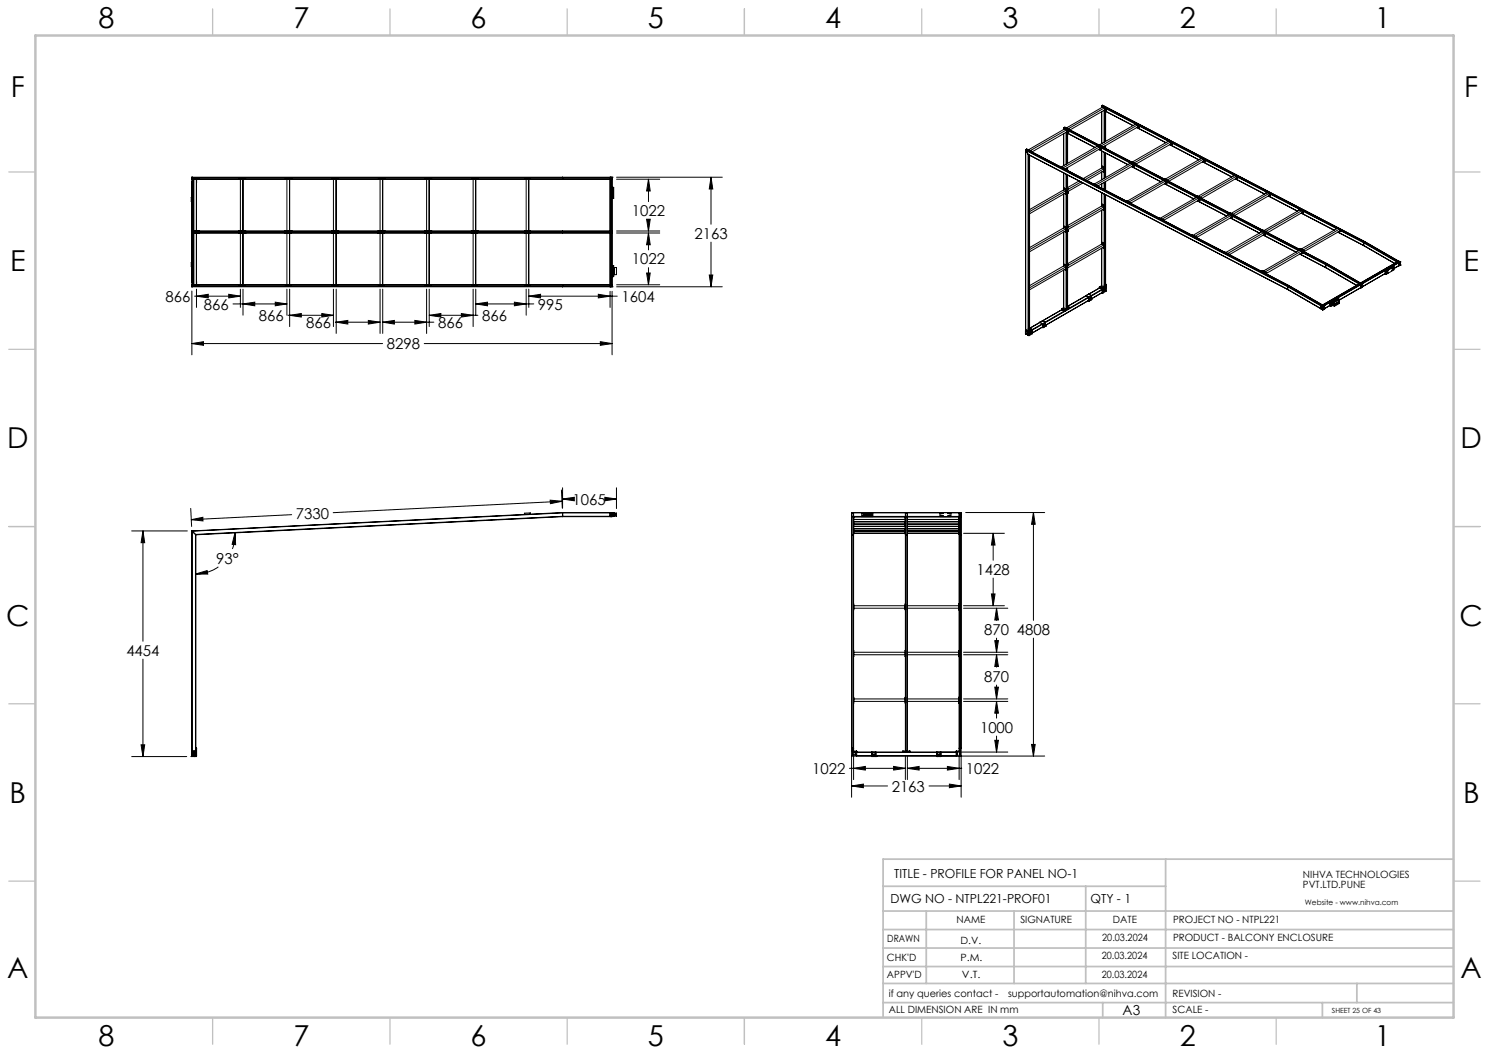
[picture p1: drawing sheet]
<svg xmlns="http://www.w3.org/2000/svg" width="420mm" height="297mm" viewBox="0 0 420 297" stroke-linecap="round" stroke-linejoin="round" font-family="sans-serif">
<g fill="none" stroke="#000" stroke-width=".28">
<path d="M300 36.1v.4M300 37.7v9M300 36.1v.1zM300 36.2l1.1 .6M300 36.1l66.3 34.4M300.1 36.2h-.1M300.1 36.2l1.1 .6M300.3 35.9h.1M300.3 35.9l74 38.5M300.3 35.9l-.3 .2M300.4 35.9h.1M300.5 35.9l1.1 .6"/>
<path d="M300.7 37.3v.1M300.7 37.4h.1M300.7 37.4l8.2 4.2M300.7 37.4v8.9M300.8 36.6l-10.2 5.9M300.8 36.6l.1 .6M300.8 36.6l-.4-.3-10.3 6M300.8 37.5v8.7M300.9 37.2l-9.8 5.7M300.9 37.2l.3 .2M301 37h.1M301.1 37.6v8.5"/>
<path d="M301.1 36.8l.1 .1M301.1 36.8h.1M301.2 36.8h.1M301.2 37.4h.1M301.2 36.9v.4M301.2 37.3h.1M301.2 37.3v.1M301.2 36.8v.1M301.2 36.8v.5M301.2 36.8l8.1 4.2M301.6 36.5v.1M301.6 36.5h.1"/>
<path d="M301.6 36.5l.1 .1M301.7 36.6h.1M310.7 29.9v.4M310.7 31.5v9M310.8 29.9l-.1 .1M310.8 30h-.1M310.8 30l1.1 .6M310.8 30h.1M310.8 31.5v9M310.8 29.9l66.2 34.4M310.8 30l1.1 .5M311 29.7h.1"/>
<path d="M311 29.7l74 38.5M311 29.7l-.2 .2M311.4 31.1h.1M311.4 31.1l.1 .1M311.4 31.1l8.2 4.3-8.1-4.2M311.4 31.1v9M311.6 30.4l-10.3 5.9M311.6 30.4l-.5-.2-10.3 5.9M311.6 30.4v.6M311.6 31.3v8.7M311.6 31l-9.8 5.7M311.6 31l.3 .1"/>
<path d="M311.7 30.8h.1M311.8 31.4v8.5M311.9 30.5v.1M311.9 30.6v.1M311.9 31.1h.1M311.9 30.5l.1 .1M311.9 30.7l.1 .4M312 30.6l-.1 .1M312 30.6v.5M312 31.1h-.1M312 30.7l8 4.2M320 34.9v.3"/>
<path d="M320 34.8v.1M320 34.8l1.2 .6M320 34.8h.1M320.6 36l8.3 4.2M320.9 35.2v.6M320.9 35.8l-9.8 5.7M321 35.6h.1M321.2 35.4v.1M321.2 35.5v.4M321.2 35.5l.1 .4-.4-.1M321.2 35.5h.1M321.2 35.5l8.1 4.2"/>
<path d="M329.3 39.7v.3M329.3 39.7l1.2 .5M329.3 39.6l1.1 .6M53.9 56.8h.1M53.9 55.7v1.1M54 55.7h.1M54 56.8h.4M54 55.7h.4M54.1 50.5h.1M54.1 51.4h.1M54.1 56.8h.1M54.1 55.7h.1"/>
<path d="M54.1 50.5h118.5M54.1 50.1h118.5M54.2 50l-.1 .1M54.2 50v30.9M54.2 50.5h117.9v14.7h-117.9M54.2 50h118.4M54.2 50.5v.1M54.2 51.4v4.3M54.2 56.8v7.6M54.2 51.4h.2M54.3 50.5v.1M54.4 50.6v14.5"/>
<path d="M54.7 50.6v14.5M55.4 50.6v14.5M55.4 51.4h.1M55.4 50.6h.1M55.5 51.4h.1M55.5 50.6l-.1 14.5M55.8 50.5v.1M55.9 50.5h.1M67.3 50.5v.1M67.4 50.5v.1M67.8 50.6v14.5M68.5 50.6v14.5"/>
<path d="M69 50.5v.1M69 50.6h.1M80.4 50.5v.1M80.5 50.5v.1M80.9 50.6v14.5M81.7 50.6v14.5M82.1 50.5v.1M82.2 50.5h.1M82.2 50.5v.1M93.6 50.5v.1M94.1 50.6v14.5M94.8 50.6v14.5"/>
<path d="M95.2 50.5v.1M95.3 50.5h.1M95.3 50.5v.1M106.7 50.5v.1M106.8 50.5v.1M107.2 50.6v14.5M107.9 50.6v14.5M108.3 50.5v.1M108.4 50.5h.1M108.4 50.5v.1M119.8 50.5v.1M119.9 50.5v.1"/>
<path d="M120.3 50.6v14.5M121 50.6v14.5M121.1 50.6v14.5M121.5 50.5v.1M121.5 50.5h.1M121.6 50.5v.1M133 50.5v.1M133.5 50.6v14.5M134.2 50.6v14.5M134.6 50.5v.1M134.7 50.5h.1M147.9 50.5v.1"/>
<path d="M148 50.5v.1M148.4 50.6v14.5M149.1 50.6v14.5M149.5 50.5v.1M149.6 50.5v.1M158.7 50.5h.1M158.7 50.1h.1M158.7 50.1v.4M172.1 50h.1M172.1 50v30.9M172.6 50h.1M172.6 50v30.9"/>
<path d="M172.6 50.5v14.8M172.6 50v.1M172.6 50.1v.4M172.6 52.8h.5v3.2h-.5M172.9 52.8v3.2M173.9 50.5h12.2M173.9 50h29.8M182.9 50.5v6.4M182.9 50.5l.5 3.4h-1zM200.6 50v13.2M200.6 50l.4 3.3h-.9zM289.3 42.3v50.9"/>
<path d="M289.3 42.3v.1M289.3 42.4l.7 1.1M289.3 42.4v50.6M289.3 42.4l73.9 38.5M289.3 42.3l74 38.4M289.6 42.1h.1M289.6 42.1l74 38.5M289.6 42.1l-.3 .2M289.7 42.1l1.2 .6M289.7 42.1v.1M289.7 42.1h.1M290 43.5l.1 .1"/>
<path d="M290 43.5v50.2M290 43.5l73.2 38.1M290.1 43.6l73.1 38.1M290.1 43.6v49.1M290.4 43.8v48.8M290.9 42.7v.1M290.9 42.7h.1M299 47h.1M299 47l1.1 .5M299.4 47.1l10.2-5.9 .5 .2-10.2 5.9zM300 48.8v4.8M300 54.7v9.6"/>
<path d="M300 48.8v4.7M300.1 47.5l.1 .1M300.2 53.5l.5 .3-10.3 5.9M300.2 53.5l-9.8 5.6M300.2 53.1v.4M300.2 47.6h.1M300.2 53.1h.1M300.2 53.1l.4 .2M300.3 54.6l.3 .1M300.4 53.5h.1M300.4 53.4h.1M300.6 53.3l.1 .1"/>
<path d="M300.6 53.3h.1M300.7 54.4l-10.3 5.9M300.7 53.4h.1M300.7 54.7h-.1M300.7 47.5v.4M300.7 49.1v38.1M300.8 47.4v.5M300.8 49.2v38M301.1 47.2v.9M301.1 49.4v37.7M301.1 53.2h.1M301.1 54.4h.1"/>
<path d="M304.4 51l-3.3 1.9M304.9 51.3l-3.8 2.2M305.4 51.6l-4.3 2.5M308.3 51.8h.1M308.3 51.8l1.1 .5M309.3 41.1l1.1 .5M309.3 41.1v.3M309.3 41l1.1 .6M309.4 52.3l.1 .1M309.4 52.3h.1M309.5 52.4h.1M309.8 40.7h.1"/>
<path d="M309.8 40.7l-.1 .1M309.8 40.7l1.1 .6M310.1 40.9l10.3-5.9 .5 .2-10.3 6zM310.1 41.4l.1 .6M310.2 42l-9.8 5.7M310.2 42l.2 .2M310.3 41.8h.1M310.4 41.6l.1 .1M310.4 41.6h.1M310.5 41.7l-.1 .5M310.5 41.7h.1M310.5 42.1l-.1 .1"/>
<path d="M310.5 41.7l8.1 4.2M310.7 42.6v4.8M310.7 48.5v2.2M310.7 51.9v1.2M310.7 54.4v3.7M310.7 59.3v9.6M310.8 42.6v4.8M310.8 48.5v2.2M310.8 51.9v1.2M310.8 54.4v3.7M310.8 59.3v9.5M310.9 41.3v.1"/>
<path d="M310.9 47.3l.5 .3-5.3 3.1M310.9 47.3l-5.4 3.1M310.9 58l.5 .3-10.3 5.9M310.9 58l-9.8 5.6M310.9 41.3h.1M310.9 41.4h.1M310.9 46.9l.5 .2M310.9 57.6l.5 .3M311 48.4l.4 .1M311 59.1l.4 .2M311.1 47.3h.1M311.1 58h.1"/>
<path d="M311.1 47.2v.1M311.4 47.1h.1M311.4 48.5h.1M311.4 59.3h.1M311.4 57.9h.1M311.4 47.1l-.4-.2-.1 .4M311.4 57.9l-.4-.3-.1 .4M311.4 57.9v.1M311.4 48.2l-4.8 2.7M311.4 58.9l-10.3 5.9M311.4 59.2v.1M311.4 58h.1"/>
<path d="M311.4 59.2h.1M311.4 41.3v.4M311.4 43v7.3M311.4 51.5v1.9M311.4 54.7v26.3M311.6 41.2v.5M311.6 43v7.2M311.6 51.4v2.1M311.6 54.8v25.5M311.8 54.9v25.3M311.9 41v.9M311.9 43.2l-.1 6.9"/>
<path d="M311.9 51.2v2.5M317.6 56.6h.1M317.6 56.6l1.1 .6M317.9 56.8l10.3-6 .5 .3-10.3 5.9zM318.2 46.4l-8.3-4.2 8.2 4.3M318.6 45.9v.3M318.6 45.8v.1M318.6 45.8h.1M318.6 45.8l1.2 .6M318.7 57.2l.1 .1M318.7 57.2h.1M318.8 57.3h.1"/>
<path d="M318.9 46l-10.3 5.9 .5 .3 10.3-6v.6M319.1 45.6h-.1M319.1 45.6l1 .6M319.1 45.6l1.1 .5M319.2 47l8.2 4.3M319.4 45.7l10.2-5.9 .5 .3-10.2 5.9zM319.4 46.8l-9.8 5.7M319.4 46.8l.4 .2M319.5 46.6h.1M319.6 46.6h.1M319.7 46.4l.1 .1M319.8 46.4h-.1"/>
<path d="M319.8 46.5v.5M319.8 46.5h.1M319.8 46.4v.1M319.8 46.5l8 4.2M320.1 46.2h.1M320.2 46.1l-.1 .1M320.2 46.1v.1M320.2 46.2h.1M327.8 50.7v.3M327.9 50.7h.1M327.9 50.7h-.1M327.9 50.7l1.1 .6"/>
<path d="M327.9 50.7l1.1 .5M328.3 50.4h.1M328.3 50.4l1.1 .6M328.3 50.4l1.2 .6M328.5 51.8l8.2 4.3M328.6 50.5l10.3-5.9 .5 .3-10.2 5.9zM328.7 51.1v.6M328.7 51.7l-9.8 5.6M328.7 51.7l.3 .2M328.8 51.5h.1M328.9 51.4v.1M329 51.3h.1"/>
<path d="M329 51.3v.6M329 51.2v.1M329 51.2l.1 .1M329.1 51.3l-.1 .6M329.1 51.3l8 4.2M329.4 51h.1M329.5 51h-.1M329.5 51h.1M329.5 51v.1M329.9 40.8l8.2 4.3M330 40.8l8.2 4.3M330.1 40.1l.1 .6"/>
<path d="M330.2 40.7l-9.8 5.6M330.2 40.7l.2 .1M330.3 40.4h.1M330.3 40.4v.1M330.4 40.2l.1 .1M330.4 40.2h.1M330.4 40.8h.1M330.5 40.3l.1 .5M330.5 40.2v.1M330.5 40.3l8.1 4.2M330.5 40.3h.1M330.6 40.8h-.2"/>
<path d="M337.1 55.5v.3M337.1 55.5l1.2 .6M337.1 55.5h.1M337.5 55.7l-10.3 5.9 .5 .2 10.3-5.9v.6M337.6 55.2l1.1 .6M337.6 55.2v.1M337.6 55.2h.1M337.7 56.7l8.3 4.2M337.9 55.4l10.3-5.9 .5 .2-10.2 5.9zM338 56.5l-9.8 5.7M338 56.5l.3 .2M338.1 56.3h.1"/>
<path d="M338.3 56.1v.1M338.3 56.7h.1M338.3 56.2v.5M338.3 56.2h.1M338.3 56.1h.1M338.3 56.2l8.1 4.2M338.6 44.5v.3M338.6 44.5l1.2 .5M338.6 44.5l1.1 .5M338.7 55.8v.1M338.7 55.8l.1 .1M338.8 55.9h.1"/>
<path d="M339.2 45.6l8.2 4.3M339.2 45.6l8.3 4.3M339.4 44.9v.6M339.4 45.5l-9.8 5.6M339.4 45.5l.4 .1M339.5 45.3h.1M339.6 45.3h.1M339.7 45l.1 .2M339.7 45h.1M339.8 45.6h.1M339.8 45.2v.4M339.8 45v.1"/>
<path d="M339.8 45.2l9.2 4.7M339.8 45.1v.1M339.8 45.1v.5M347.9 49.3v.4M347.9 49.3l1.1 .6M347.9 49.3h.1M348.5 50.5l8.2 4.2M348.5 50.4l8.2 4.3M348.7 49.7v.6M348.7 50.3l-9.8 5.7M348.7 50.3l.4 .1M348.8 50.1h.1"/>
<path d="M348.9 50.1h.1M349 49.9h.1M349 49.9l.1 .5M349.1 49.9v.5M349.1 49.9l8.1 4.2M357.2 54.1l1.1 .6M357.2 54.1v.4M357.2 54.1h.1M357.8 55.3l8.2 4.3M357.8 55.3l8.2 4.2M358 55.1l-9.8 5.7M358 54.5v.6"/>
<path d="M358.1 54.9h.1M358.3 54.7l.1 .1M358.4 54.8h.1M358.4 54.8v.5M358.4 54.8l-.1 .5-.3-.2M358.4 54.8l8 4.2M366.4 59v.3M366.5 58.9l-.1 .1M366.5 58.9l1.1 .6M366.5 58.9h.1M367.3 60l-9.8 5.6M367.3 59.4v.6"/>
<path d="M367.4 59.8h.1M367.5 59.7v.1M367.6 59.5v.1M367.6 59.5h.1M367.6 59.5l.1 .1M367.6 59.6v.5M367.6 59.6h.1M367.7 59.6l-.1 .5-.3-.1M367.7 59.6l9.3 4.9M53.9 75.1l.1 .1M53.9 74h.1M53.9 74v1.1"/>
<path d="M54 74h.4M54 75.2h.4M54.1 66.4l.3 .1M54.1 65.6l.1 .1M54.1 75.2h.1M54.1 74h.1M54.1 65.6h118.5M54.1 65.3h118.5M54.2 65.2l-.1 .1M54.2 79.4l-.1 .1M54.2 65.7h117.9v14.6h-117.9M54.2 65.7l1.7 .1"/>
<path d="M54.2 66.5v7.5M54.2 75.2v4.2M54.2 79.4h.2M54.2 66.1l.2 .2zM54.3 65.1v.1M54.3 65.7v.1M54.4 64.4l-.3 .1M54.4 65.8v14.5M54.7 65.8v14.5M55.2 65.7h.1M55.4 65.8v14.5M55.4 65.8l.1 14.5"/>
<path d="M55.4 79.4h.1M55.4 79.5h.1M55.5 79.4v.1M55.8 65.1v.1M55.8 65.7v.1M55.9 65.2h.1M55.9 65.1h.1M55.9 65.7h.1M55.9 65.8h.1M55.9 65.1l-1.7 .1M55.9 65.1v.1M55.9 65.7v.1"/>
<path d="M67.3 65.7l1.7 .1M67.4 65.1v.1M67.4 65.7v.1M67.8 65.8v14.5M68.5 65.8v14.5M69 65.1v.1M69 65.7v.1M69 65.1h.1M69 65.2h.1M69 65.7h.1M69 65.8h.1M69 65.1l-1.7 .1"/>
<path d="M80.4 65.2h1.8M80.4 65.7h1.8M80.5 65.1v.1M80.5 65.7v.1M80.9 65.8v14.5M81.7 65.8v14.5M82.1 65.1v.1M82.1 65.7v.1M82.2 65.2h.1M82.2 65.1v.1M82.2 65.7v.1M93.6 65.2h1.7"/>
<path d="M93.6 65.7h1.7M93.6 65.1v.1M93.6 65.7v.1M94.1 65.8v14.5M94.8 65.8v14.5M95.2 65.1v.1M95.2 65.7v.1M95.3 65.2h.1M95.3 65.1v.1M95.3 65.7v.1M106.7 65.2h1.7M106.7 65.7h1.7"/>
<path d="M106.8 65.1v.1M106.8 65.7v.1M107.2 65.8v14.5M107.9 65.8v14.5M108.3 65.1v.1M108.3 65.7v.1M108.4 65.2h.1M108.4 65.1v.1M108.4 65.7v.1M119.8 65.2h1.8M119.8 65.7h1.8M119.9 65.1v.1"/>
<path d="M119.9 65.7v.1M120.3 65.8v14.5M121 65.8v14.5M121.1 65.8v14.5M121.5 65.1v.1M121.5 65.7v.1M121.5 65.2h.1M133 65.2h1.7M133 65.7h1.7M133 65.1v.1M133 65.7v.1M133.5 65.8v14.5"/>
<path d="M134.2 65.8v14.5M134.6 65.1v.1M134.6 65.7v.1M134.7 65.2h.1M147.9 65.2h1.7M147.9 65.7v.1M148 65.1v.1M148 65.7v.1M148.4 65.8v14.5M149.1 65.8v14.5M149.5 65.1v.1M149.5 65.7v.1"/>
<path d="M149.6 65.7v.1M158.7 65.6h.1M158.7 65.3h.1M158.7 65.3v.3M172.6 65.6v14.8M172.6 65.3v.3M172.6 74.9h.5v3.1h-.5M172.9 74.9v3.1M173.1 75.5h.8v2h-.8M173.3 75.5v2M173.9 65.2h12.2M173.9 65.7h12.2"/>
<path d="M182.4 61.8h1l-.5 3.4zM182.4 77h1l-.5 3.3zM182.9 61.9v3.3M182.9 65.7v4.8M182.9 75.5v4.8M182.9 65.7l.5 3.3h-1zM200.1 77.6h.9l-.4 3.3zM200.6 68.3v12.6M300 65.5v9.5M300 76.2v10.6M300 76.2v10.7M300.2 74.9l.5 .3-10.3 6"/>
<path d="M300.2 74.9l-9.8 5.7M300.2 64.2l.5 .3-10.3 5.9M300.2 64.2l-9.8 5.6M300.2 63.8v.4M300.2 74.6v.3M300.2 63.8h.1M300.2 74.6l.4 .2M300.2 63.8l.4 .3M300.3 65.3l.3 .2M300.3 76l.3 .2M300.4 64.2h.1M300.4 74.9h.1"/>
<path d="M300.6 64.1h.1M300.6 74.8l.1 .1M300.6 74.8h.1M300.6 76.2h.1M300.6 65.4v.1M300.7 65.1l-10.3 5.9M300.7 75.8l-10.3 5.9M300.7 65.4l-.1 .1M300.7 76.2h-.1M300.7 76.2h.1M300.7 74.9h.1M301.1 74.6h.1"/>
<path d="M301.1 63.9h.1M301.1 65.2h.1M310.7 70v10.6M310.8 70v10.6M310.9 68.8l-9.8 5.6M310.9 68.8l.5 .2-10.3 6M310.9 68.4v.4M310.9 68.4l.5 .2M311 69.8l.4 .2M311.1 68.8h.1M311.1 68.7h.1M311.4 70h.1"/>
<path d="M311.4 68.6h.1M311.4 68.6v.1M311.4 69.6l-10.3 6M311.4 68.7h.1M326.8 61.5h.1M326.9 61.5l1.1 .5M326.9 61.4v.1M328 62l.1 .1M328.1 62.1h.1M336.2 66.2l1.1 .6M336.2 66.2l-.1 .1M336.5 66.4l10.2-5.9 .5 .2-10.2 6z"/>
<path d="M337.3 66.8v.1M337.3 66.8h.1M337.3 66.8l.1 .1M337.4 66.9h.1M345.4 71.1h.1M345.4 71.1l1.1 .6M345.5 71.1l1.1 .5M345.8 71.2l10.2-5.9 .6 .3-10.3 5.9zM346.5 60.3h.1M346.5 60.3l-.1 .4M346.5 60.3l1.1 .6M346.5 71.7h.1"/>
<path d="M346.6 71.6l-.1 .1M346.6 71.6v.2M346.6 71.8h.1M346.9 60.1l1.1 .5zM347.1 61.5l8.1 4.3-8.2-4.3M347.2 60.2l10.3-5.9 .5 .2-10.3 6zM347.2 60.7l.1 .6M347.3 61.3l-9.8 5.7M347.3 61.3l.3 .2M347.4 61.1h.1M347.6 60.9l8.1 4.3M347.6 60.9h.1"/>
<path d="M347.6 60.9v.6M347.6 61.5h.1M347.7 61.5h-.1M348 60.6l.1 .1M348 60.6h.1M348.1 60.7h.1M355.7 65.2v.3M355.7 65.2h.1M355.7 65.2l1.1 .5M355.7 65.2l1.2 .5M356 76.6v-.3l1.2 .6M356.1 64.9h.1"/>
<path d="M356.2 76.7h.1M356.2 64.9l1.1 .6M356.2 64.9h.1M356.3 66.3l9.3 4.8M356.5 65l10.2-5.9 .6 .3-10.3 5.9zM356.6 66.2l-9.8 5.6M356.6 65.6v.6M356.6 66.2l.3 .1M356.7 65.9h.1M356.7 65.9v.1M356.8 65.7h.1M356.8 65.7l.1 .1"/>
<path d="M356.9 65.7v.1M356.9 65.8v.5M356.9 65.8l9.4 4.9M357 77.1h.1M357.2 76.9h.1M357.2 76.9v.1M357.2 77v.3M357.2 76.9v.4M357.3 65.5h.1M357.4 65.5v.1M366.3 70.4v.3M366.3 70.4l1.1 .5"/>
<path d="M366.3 70.4l1.2 .5M366.6 71.7l7.3 3.8M366.6 71.6l7.3 3.9M366.7 70.1v.3M366.7 70.1l1.2 .6M366.7 70.1h.1M366.9 70.5h.1M367.1 70.2l10.2-5.9 .6 .3-10.3 5.9zM367.1 70.8l-10.2 5.9M367.1 70.8l-.5-.3-10.2 5.9M367.1 70.8v.6M367.1 71.4l-9.9 5.7"/>
<path d="M367.3 71.2h.1M367.4 70.9l.1 .1M367.5 70.9h-.1M367.5 70.9v.1M367.5 71v.5M367.5 71h.1M367.5 71v.5l-.4-.1M367.5 71.3l6.4 3.3M367.5 71.2l6.5 3.3M367.7 70.9h.1M367.9 70.7v.1M367.9 70.7h.1"/>
<path d="M367.9 70.8v.2M367.9 70.8h.1M367.9 70.8v.3M373.9 74.6v.9M373.9 74.6l9.4 5.5M373.9 75.5h.1M373.9 75.5l8.7 5M373.9 75.5l8.8 5M374 74.5l-.1 .1M374 74.5l9.9 5.7M374.3 74.4h.1M374.3 74.4l-.3 .1"/>
<path d="M374.3 74.4l9.8 5.7M376.3 64.9l-9.3-4.8 9.3 4.8M377 64.2v.3M377 64.2l1.1 .5M377 64.2h.1M377.1 64.2l1.1 .5M377.4 65.5l7.3 3.8M377.9 65.2l-10 5.7M377.9 64.6v.6M377.9 65.2l.3 .1M378 64.9h.1M378 64.9v.1"/>
<path d="M378.1 64.7h.1M378.1 64.7l.1 .1M378.2 64.7v.1M378.2 64.8v.5M378.2 64.8h.1M378.2 65.1l6.4 3.4M378.2 65l6.5 3.3M384.6 68.5l.1 .7M384.6 68.5l9.5 5.4M384.7 69.2v.1M384.7 69.2l8.7 5.1M384.7 68.3l-.1 .2"/>
<path d="M384.7 68.3l9.9 5.7M385 68.2h.1M385 68.2l-.3 .1M385 68.2l9.8 5.7M385 68.2l9.5 5.4M390.7 77.2l-6.5 3.8M390.7 77.2l.1 .1M390.7 76.3v.9M390.7 76.3l.1 .1M390.7 76.3l-13.4 7.8M390.7 77.2l-13.1 7.5M390.8 76.4v.9"/>
<path d="M390.8 77.3l.2 .1M390.8 76.4l.2 .1M391 76.5v.9M391.3 77h.1M391.3 76.5h.1M391.5 76.2v.2zM391.5 76.3v.1M391.5 76.8v.1M392.6 75.6v.1M392.6 76.2v.1M393 76h.1M393.1 75.1l-2.3 1.3"/>
<path d="M393.1 75.1l-.2-.1-2.2 1.3M393.1 75.1l.1 .1M393.2 75.2v.9l-2.2 1.3M393.2 75.2l-2.2 1.3M394.1 73.9l-10.3 5.9-9.5-5.4M394.5 73.6h.1M394.5 74.9l.1 .1M394.5 74.2v.8M394.5 73.6l-21.8 12.7M394.5 73.6l.4 .2M394.5 74.9h.1M394.6 74l-.1 .2"/>
<path d="M394.6 74.9h.1M394.8 73.9l-.3 .3M394.8 74.8h.1M394.8 74.8l-.2 .2M394.8 73.9l-.2 .1M394.9 73.8v.1M394.9 74.7l-.1 .1M394.9 73.8l-21.9 12.6M394.9 74.8h.1M394.9 73.9h.1M394.9 74.8l-1.7 .9 1.3-.7M394.9 73.9v.9"/>
<path d="M394.9 73.9l-2 1.2M54.1 96.9l3.3-.5v1zM54.1 82.1v18M54.1 96.9h53.8M54.1 80.8l.1 .1M54.1 80.8h118.5M54.1 80.4h118.5M54.2 80.3l-.1 .1M54.2 80.9h118.4M54.2 80.3h.1M54.3 80.3h.1M54.9 83.5h12.9"/>
<path d="M55.4 83.5l3.3-.5v1zM55.4 81.6v5.1M55.4 80.3h.1M55.8 80.3h.1M55.9 80.3h.1M64.5 83l3.3 .5-3.3 .5zM65.7 85.7h15.2M67.3 80.3h.1M67.4 80.3h.1M67.8 81.6v5.1M68.5 85.7l3.4-.5v1.1zM68.5 81.6v7.3"/>
<path d="M69 80.3h.1M77.6 85.2l3.3 .5-3.3 .6zM80.4 80.3h.1M80.5 80.3h.1M80.9 81.6v7.3M81.2 88.9h12.9M81.7 88.9l3.3-.5v1zM81.7 81.6v10.5M82.1 80.3h.1M82.2 80.3h.1M90.8 88.4l3.3 .5-3.3 .5zM93.6 80.3h.1"/>
<path d="M94.1 81.6v10.5M94.6 90.9h12.6M94.8 90.9l3.3-.5v1zM94.8 81.6v12.4M95.2 80.3h.1M95.3 80.3h.1M103.9 90.4l3.3 .5-3.3 .5zM106.7 80.3h.1M106.8 80.3h.1M107.2 81.6v12.4M107.9 90.9h14.5M107.9 81.6v12.4"/>
<path d="M107.9 90.9l3.3-.5v1zM108.3 80.3h.1M108.4 80.3h.1M117 90.4l3.3 .5-3.3 .5zM119.7 96.9h52.9M119.8 80.3h.1M119.9 80.3h.1M120.3 81.6v12.4M121.1 88.9l3.3-.5v1zM121.1 88.9h13.7M121.1 81.6v10.5M121.5 80.3h.1"/>
<path d="M121.6 80.3h.1M130.1 88.4l3.4 .5-3.4 .5zM133 80.3h.1M133.5 81.6v10.5M134.2 85.7h16.4M134.2 81.6v7.3M134.2 85.7l3.3-.5v1.1zM134.6 80.3h.1M134.7 80.3h.1M145.1 85.2l3.3 .5-3.3 .6zM147.9 80.3h.1M148 80.3h.1"/>
<path d="M148.4 81.6v7.3M149.2 83.5l3.3-.5v1zM149.2 83.5h24.9M149.2 81.6v5.1M149.5 80.3h.1M149.6 80.3h.1M158.7 80.3v.5M158.7 80.8h.1M168.8 83l3.3 .5-3.3 .5zM169.3 96.4l3.3 .5-3.3 .5zM172.1 82.2v4.5M172.1 80.9h.1"/>
<path d="M172.6 80.9h.1M172.6 82.2v17.9M172.6 80.8v.1M172.6 80.4v.4M173.9 80.3h12.2M173.9 80.9h29.8M289.2 94.1l.1 .1M289.2 93.3v.8M289.3 93h.1M289.3 93.1l.7 .5M289.3 93.2h.1M289.3 93.3h.1"/>
<path d="M289.3 94.1v.1M289.3 93.2l-.1 .1M289.3 93l.7 .4M289.3 93.2l.7 .5M289.3 93.3h-.1M289.3 93.3l.7 .4M289.3 94.2l.2 .1M289.5 94.2l.5-.3zM289.8 94.5l.2 .1M289.8 94.5h.1M290 93.4h.1M290 93.6h.1"/>
<path d="M290 93.7h.1M290 93.7l.1 .1M290 93.7v.1M290 93.7l-.7 .4M290 94.5h.1M290 94.6h.1M290 94.4l-.2 .1M290 93.8l-.7 .4M290.1 93.5v.1M290.1 94.6h.1M290.1 94.5l-.1 .1M290.1 92.8l.1 .1"/>
<path d="M290.1 92.8v.7M290.1 93.6v1M290.1 93.6l.1 .1M290.1 92.7v.1M290.1 93.6h.1M290.1 92.7l.1 .1M290.2 94.6h.1M290.2 94.6v.1M290.2 92.9v1.7M290.2 94.6l.1 .1M290.2 92.8v.1M290.2 92.8h.1"/>
<path d="M290.3 92.8l-.1 .1M290.3 92.9v.1M290.3 93.4h.1M290.4 93.3h.1M290.4 92.8h.1M290.4 92.9l-.1 .1M290.4 93.3l-.1 .1M290.4 92.8l-.1 .1M290.4 92.6h.1M290.4 92.8v.1M290.4 93.8v.1M290.4 94.3h.1"/>
<path d="M290.4 92.9h.1M290.4 93.3l.1 .1M290.4 92.6l-.3 .1M290.4 92.5l.6 .3M290.4 94.2v.1M290.4 93.7v.1M290.5 93.4h-.2M290.5 93.3l-.2 .1M290.5 92.9l-.2 .1M290.5 92.8l-.2 .1M290.5 93.7l-.1 .2M290.5 94.2l-.1 .1"/>
<path d="M290.5 92.8v.1M290.5 93.3v.1M290.5 94.2h.1M290.5 93.7v.1M290.5 94.2v.1M290.5 94.3h-.1M290.5 93.8l-.1 .1M290.5 93.8h-.1M290.5 92.6h.1M290.5 93.8h.1M290.5 92.6l-.3 .2M290.5 92.6l.1 .1"/>
<path d="M290.5 92.6l-.2 .2M290.6 93.4h.1M290.6 92.8h.1M290.6 92.9h.1M290.6 92.7v.7M290.6 92.9l.1 .1M290.7 92.8v.2M290.7 92.8l.1 .1M290.8 92.9l-.1 .1M290.8 92.9v.1M290.9 93.5v.1M290.9 94h.1"/>
<path d="M290.9 93.9v.1M290.9 93.4v.1M291 93.5l-.1 .1M291 93.9l-.1 .1M291 93.4h.1M291 93.5h.1M291 93.4v.1M291 93.9v.1M291 93h.1M291 92.8l-.4 .3M291 93l.1 .1M291 93l-.4 .2"/>
<path d="M291 94h-.1M291 93.4l-.1 .1M291 92.9v.1M291 93.9h.1M291.1 93.1h.1M291.1 93.1l-.5 .3M291.2 93.1v1l-.9 .6M291.2 93.1l-.5 .3M293.3 90.9h.1M293.3 90.9l.8 .5M293.3 90.9l-2.8 1.7M293.3 90.9l.7 .4"/>
<path d="M294 92.3l.2 .1M294 91.3l-2.8 1.8M294 91.3l-3 1.7M294 92.3l.1 .1M294.1 92.2h.1M294.1 92.2l-2.9 1.7M294.1 91.4v1M294.1 90.4l-.8 .5M294.1 90.4l.8 .5M294.2 92.4h.1M294.3 91.7h.1M294.3 91.6v.1"/>
<path d="M294.3 92l.4-.2-.4 .3zM294.7 91.4h.1M294.7 91.9l-.3 .1M294.9 90.9h.1M294.9 90.9v1M294.9 91.9h.1M294.9 90.9l-.8 .5M294.9 91.9l-.8 .5M295 91.9v.1M295 92h.1M295 92l-.8 .4M299.5 87.3h.1"/>
<path d="M299.5 87.1v.3M299.5 87.4l-5.4 3M299.5 87.2l.6 .3M299.5 87.4l.6 .4M299.8 87l-.1 .1M299.8 87l.1 .1M299.9 87.1h-.2M299.9 87.1h.1M300 86.8l-.5 .4M300 86.8v.1M300 86.9l.7 .3M300.1 87.5h.2"/>
<path d="M300.1 87.8h.2M300.1 87.5v.3M300.1 87.8l-5.3 3-.7-.4M300.2 87.4h.1M300.2 87.5h.1M300.3 87.3l-.1 .1M300.3 87.3l.1 .1M300.3 87.3v.2M300.3 87.5v.3M300.4 87.4h-.2M300.4 87.4h.1M300.7 87.2h.1"/>
<path d="M301.1 87.1l-.3 .1M301.1 86.4l.5 .4M301.1 87v.1M301.4 86.7l-.1 .1M301.4 86.7h.1M301.4 86.7v.1M301.6 86.8l-1.3 .7M301.6 86.8v.2M301.6 87l-1.3 .8M301.7 86.8l-1.4 .9-.8-.4M301.7 86.7l-.1 .3M306.2 83.4l.1 .1"/>
<path d="M306.2 83.4h.1M306.2 83.4l-5 3 5.1-2.9M306.2 83.4v.1M306.2 83.4l.8 .5M306.3 83.5l.7 .3M306.9 84.8l.2 .1M307 83.8l.1 .2-12.2 7M307 83.8l-5.3 3.1M307 84.8h.1M307 83.9l.1 1M307 84.8l-12.1 7M307.1 83l.8 .4"/>
<path d="M307.1 83h.1M307.1 83l-.9 .4M307.1 84.7l-12.2 7.1M307.1 84.9h.1M307.2 84.9h.1M307.3 84.2h.1M307.2 84.2h.1M307.3 84.5l.3-.2-.3 .4zM307.4 84.4v.1M307.4 84.4h.1M307.4 84.4l.2 .1M307.7 84h.1"/>
<path d="M307.9 83.4v1M307.9 84.4v.1M307.9 83.4l-.9 .5M307.9 84.4l-.8 .5M307.9 84.5h.1M307.9 84.5l-.7 .4M310.1 81.1h.1M310.1 81v.2M310.1 81.2l-3 1.8 .7 .4 3-1.8M310.1 81l.7 .4M310.1 81.1l.7 .4M310.1 81.2l.7 .4"/>
<path d="M310.4 81h.1M310.5 80.9l-.1 .1M310.5 80.9v.1M310.7 80.6h.1M310.7 80.6l-.6 .4M310.8 80.6l.6 .4M310.8 81.4h.1M310.8 81.5h.1M310.8 81.6h.1M310.8 81.4l.1 1.1M310.9 82.5v.1M310.9 82.5l-3 1.8 3-1.8"/>
<path d="M310.9 82.5l.1 .1M310.9 81.7l-3 1.8M310.9 82.6h.1M310.9 81.5l.1 .2M310.9 81.5l.1 .1M310.9 81.4v.1M311 82.6h.1M311 81.2l-.1 .1M311 81.7h.1M311 81.7v.9M311 82.6v.1M311 81.6v.1"/>
<path d="M311.3 82.3h.1M311.3 81.7l.1 .1M311.3 81.7v.1M311.3 82.2v.1M311.3 82.2h.1M311.4 82.2l-.1 .1M311.4 81.8h-.1M311.4 82.2h.1M311.4 81l-.5 .4M311.5 81.1v.1M311.5 81.2h.1M311.5 80.4l.1 .1"/>
<path d="M311.5 81.1l.1 .1M311.5 80.4v.7M311.5 80.4h.1M311.5 81.2l-.6 .3M311.6 81.2v.1M311.6 81.3l-.6 .3M311.6 80.5v.7M311.6 80.5h.1M311.6 81.2h.1M311.6 80.4v.1M311.6 80.4h.1M311.7 80.4l-.1 .1"/>
<path d="M311.7 81.5v.1M311.8 81.9l-.1 .1M311.8 81.4l-.1 .1M311.8 80.5v.1M311.8 81v.1M311.8 81.5l-.1 .1M311.8 80.9h.1M311.8 80.9v.1M311.8 80.4v.1M311.8 80.5h.1M311.8 81.8l.1 .1M311.8 81.5h.1"/>
<path d="M311.8 81.9h.1M311.9 81.9l-.2 .1M311.9 81.5l-.2 .1M311.9 81.4l-.2 .1M311.9 80.5l-.1 .1M311.9 81l-.1 .1M311.9 80.2h.1M311.9 80.4v.1M311.9 81.4v.1M311.9 80.5h.1M311.9 81h.1M311.9 80.2l-.4 .2"/>
<path d="M311.9 80.9l-.1 .1M311.9 80.5h-.1M311.9 80.9v.1M312 80.2h.1M312 80.2l-.4 .2M312 80.3l.1 1.8-1.1 .5M312 80.2v.1M312 80.3l-.3 .1M363.2 80.9v.7M363.2 80.9l9.9 5.6M363.2 81.6v.1M363.2 81.6l9.9 5.8 .3-.2"/>
<path d="M363.2 81.7l9.4 5.4M363.3 80.7l-.1 .2M363.3 80.7l9.8 5.7M363.5 80.6h.1M363.5 80.6l-.2 .1M363.5 80.6l9.9 5.7M372.7 86.3h.1M372.7 87.2h.1M372.7 87.1h.1M372.7 86.3v.8M372.7 86.3v.9M372.7 86.2v.1"/>
<path d="M372.7 86.3l.3 .2M372.7 87.2l.3 .2M373 86.4l.1 .1M373 86.5h.1M373 86.5l.1 .9M373.1 87.3h.1M373.1 86.4v.1M373.1 86.5v.8M373.4 86.3v.9M373.4 86.3h.1M373.4 87.2h.1M373.4 86.3l-.3 .2"/>
<path d="M373.5 86.3h.1M375.1 86.2l-1.6 .9M375.1 86.2l-2 1.1M375.1 85.3l.1 .1M375.1 86.2l.1 .1M375.1 85.3v.9M375.1 85.3l-2 1.2M375.2 85.4v.9M375.2 86.3l.2 .1M375.2 85.4l.2 .1M375.4 85.5v.9M375.7 86h.1"/>
<path d="M375.8 85.3h.1M375.8 85.9h.1M375.8 85.3v.6M375.8 85.9l.2 .3M375.8 85.3l.2 .1M375.8 86.1l-.4 .3M376 85.4h.1M376 86.1v.1M376 85.4l.4 .3M376 86.1l.4 .3M376 86.2h.1M376.3 85.9h.1"/>
<path d="M376.3 85.9l-.3-.1 .3 .3M376.3 86.1h.1M376.3 86.1l.1 .1M376.4 85.7v.2M376.4 86.2v.2M376.4 85.9h-.1M377.4 84.6h.1M377.4 84.6l-1.4 .8M377.4 84.6l.4 .3M377.4 84.6l-1.6 .7M377.5 84.1l-.2-.1-2.2 1.3M377.5 84.1l-2.3 1.3"/>
<path d="M377.5 84.1l.1 .1M377.5 85.2l.1 .1M377.6 84.2l-2.2 1.3M377.7 85.3l-1.4 .8M377.7 85.3l.1 .1M377.8 84.9l-1.4 .8M377.8 84.9v.2l-1.4 .8M377.8 85.4v.2l-1.4 .8M377.8 85.4l-1.4 .8M383.4 80l-10.4 6-9.4-5.4M383.8 81.2h.1M383.8 81.1l.1 .1"/>
<path d="M383.8 81.2l-6.2 3.5v-.5M383.9 80.2l-.1 .9M383.9 80.3v.8M383.9 81.1h.1M384.1 81h.1M384.1 80.1h.1M384.1 80.1v.8M384.1 80.9v.1M384.1 81l-.2 .2M384.1 80.1l-.2 .1M384.2 80.1h.1M384.2 80.1l-.1 .9"/>
<path d="M158.4 138.2l.2 5.1M158.7 137.6v5.7M173.9 137.6v5.8M37.1 149.8h15.7M40.3 149.8l.5 3.3h-1zM40.3 149.8v31.1M53.8 143.4l.2 5.1M53.9 146.6l3.3-.7 .1 1zM54.1 149.8h.1M54.1 149.8v63.5M54.2 149.8v62.3M54.2 149.8l.9 .9"/>
<path d="M55.1 150.7l.1 .1M55.1 150.7l.1 61.4M55.2 150.8v60.2M61.6 159.9l-1.2 .8-1.8 .7-1.4 .3-2 .2M66.3 150.3l.2 3.3-1-.1zM66.3 150.3l-.2 2.6-.6 1.9M82.3 145.2l-28.4 1.4M148.2 145.1h.1M149.3 145h.1M149.6 145l-.1-.3h-1.5l-.1 .4M155.2 141.1l3.3 .3-3.2 .7zM158.5 141.4l-64.5 3.2"/>
<path d="M158.7 140.8l3.3-.5v.9zM158.7 140.8h1.6M158.7 144.6v.1M158.7 144.6h13.9M158.7 144.7h13.9M158.7 144.7l-104.5 5.1M158.7 144.6l-104.6 5.2M158.7 144.7v.9M158.7 145.6v.1M158.7 145.6h13.9M158.7 145.6l-103.6 5.1M158.7 145.7l-103.5 5.1"/>
<path d="M170.6 140.3l3.3 .5-3.3 .4zM172 140.8h1.9M172.1 144.6h.5M172.1 145.7h.5M172.1 145.7h.1M172.1 144.6v1.1M172.1 144.6h.1M172.6 144.6h.1M172.6 144.6v1.1M172.6 145.7h.1M172.6 145.7h-13.9M172.6 144.6l.7 .1"/>
<path d="M172.9 144.6v1.1M173.1 144.7v.9M173.1 144.9h.1M173.1 145.4h.1M173.3 144.7h.6l-.1 .3M173.3 145.6l-.7 .1M173.3 144.7h.1M173.3 145.6h.1M173.7 145h.1M173.7 145l-.3 .1v.2h.3M173.7 145.3h.1M173.8 145.3l.1 .3h-.6"/>
<path d="M240.2 145.7h.1M240.2 144.6h30.9M240.2 150.7l.5 .1M240.2 145.6l.1 65.4M240.2 144.6v1.1M240.2 145.7v79.2M240.2 145.7h30.9M240.3 144.6l-.1 .1M240.3 144.6v1.1M240.7 144.6l.1 .1M240.7 144.6v.1M240.7 145.6v.1"/>
<path d="M240.7 144.7v.9M240.8 145.7v66.2l.8 .1M240.7 150.8h.1M240.8 145.6l-.1 65.4M240.8 150.4h14.6M240.8 148.5h14.6M240.8 148.4h14.6M240.8 147.8h14.6M240.8 149.2h14.6M240.8 145.8h14.6M240.8 147.1h14.6M240.8 148.3h.1"/>
<path d="M240.8 149h.1M240.8 149.1h.1M240.8 150.3h.1M240.8 147.1h.1M240.8 147.2h.1M240.8 149.6h.1M240.8 149.7h.1M240.8 149.8h.1M240.8 147.7h.1M240.8 146.4h.1M240.8 146.5h.1M240.8 146.6h.1"/>
<path d="M240.8 149.8h14.5M240.8 145.8v4.7M240.8 146.5h14.5M243.1 144.6v1.1M243.3 144.8h.1M243.4 145.3l-.1 .2zM243.6 145h.1M243.6 145.3h.1M243.6 145v.3M243.6 145h2M243.6 145.3h2M243.6 145.4h2"/>
<path d="M243.6 145.6h2M243.6 144.6v.4M243.6 145.3v.4M243.6 144.9h2M243.6 144.7h2M245.6 145h.1M245.6 145.3h.1M245.6 145v.3M245.6 144.6v.4M245.6 145.3v.4M245.8 145.4h.2zM246.2 144.6v1.1"/>
<path d="M255.3 148.3h.1M255.3 149h.1M255.3 149.1h.1M255.3 150.3h.1M255.3 150.5h.1M255.3 147.1h.1M255.3 147.2h.1M255.3 149.6h.1M255.3 149.7h.1M255.3 149.8h.1M255.3 147.7h.1M255.3 146.4h.1"/>
<path d="M255.3 146.5h.1M255.3 146.6h.1M255.4 150.7h.5M255.4 145.7v66.1M255.5 144.6v67.2M255.5 144.6v1.1M255.9 144.6v.1M255.9 145.6v.1M255.9 144.7v.9M255.9 145.6v66.2M255.9 150.4h14.6M255.9 145.7v66.1"/>
<path d="M255.9 148.5h14.6M255.9 148.4h14.6M255.9 147.8h14.6M255.9 149.2h14.6M255.9 145.8h14.6M255.9 147.1h14.6M255.9 148.3h.1M255.9 149h.1M255.9 149.1h.1M255.9 150.3h.1M255.9 147.1h.1M255.9 147.2h.1"/>
<path d="M255.9 149.6h.1M255.9 149.7h.1M255.9 149.8h.1M255.9 147.7h.1M255.9 146.4h.1M255.9 146.5h.1M255.9 146.6h.1M256 149.8h14.5M256 145.8l-.1 4.7M256 146.5h14.5M265.1 144.6v1.1M265.4 144.8l.1 .1z"/>
<path d="M267.9 144.8l.1 .1zM268.3 144.6v1.1M270.5 145.8v4.7M270.5 148.3h.1M270.5 149h.1M270.5 149.1h.1M270.5 150.3h.1M270.5 147.1h.1M270.5 147.2h.1M270.5 149.6h.1M270.5 149.7h.1M270.5 149.8h.1"/>
<path d="M270.5 147.7h.1M270.5 146.4h.1M270.5 146.5h.1M270.5 146.6h.1M270.5 145.7v66.2l-.7 .1M270.6 150.8h.1M270.5 145.6l.1 65.4M270.5 144.7v.9M270.6 145.6v.1M270.6 144.6l-.1 .1M270.6 144.6v.1M271 144.6v1.1"/>
<path d="M271 144.6l.1 .1M271.1 145.7h.1M271.1 150.7l-.5 .1M271.1 145.6l-.1 65.4M271.1 144.6v1.1M271.1 145.7v79.2M271.8 150.4h11.5M272.4 144.6h22.3M280.1 150.4v7.6M280.1 150.4l.6 3.3h-1.1zM291.5 144.6v30.4M291.5 144.6l.5 3.3h-1z"/>
<path d="M55.2 161.9l3.2-1 .2 1zM240.8 170.3v1.7M240.8 172h.1M240.8 170.4h.1M240.8 170.8h14.5M240.8 171.6h14.5M255.3 172h.1M255.3 170.4h.1M255.3 170.3h.1M255.9 170.3v1.7M255.9 172h.1M255.9 170.4h.1"/>
<path d="M256 170.8h14.5M256 171.6h14.5M270.5 172h.1M270.5 170.4h.1M270.5 170.3v1.7M271.8 170.8h11.5M271.8 171.6h12.5M279.6 167.5h1.1l-.6 3.3zM280.1 163.1v7.7M281.1 171.6v3.4M281.1 180v4M281.1 171.6l.5 3.3h-1z"/>
<path d="M291.5 180v33.3M40.3 185.9v27.5M240.8 183.5v1.7M240.8 196.6v1.7M240.8 198.3h.1M240.8 196.7h.1M240.8 185.1h.1M240.8 183.5h.1M240.8 184h14.5M240.8 184.7h14.5M240.8 197.1h14.5M240.8 197.8h14.5"/>
<path d="M255.3 198.3h.1M255.3 196.7h.1M255.3 196.6h.1M255.3 185.1h.1M255.3 183.5h.1M255.3 185.2h.1M255.9 183.5v1.7M255.9 196.6v1.7M255.9 198.3h.1M255.9 196.7h.1M255.9 185.1h.1M255.9 183.5h.1"/>
<path d="M256 184h14.5M256 184.7h14.5M256 197.1h14.5M256 197.8h14.5M270.5 198.3h.1M270.5 196.7h.1M270.5 185.1h.1M270.5 183.5h.1M270.5 183.5v1.7M270.5 196.6v1.7M271.8 184h12.5M271.8 184.7h12.5"/>
<path d="M271.8 197.1h12.5M271.8 197.8h12.5M280.6 180.7h1l-.5 3.3zM280.6 193.8h1l-.5 3.3zM281.1 184.7v3.5M281.1 193.2v3.9M281.1 197.8v4.8M281.1 184.7l.5 3.3h-1zM281.1 197.8l.5 3.4h-1zM37.1 213.4h15.6M39.8 210.1h1l-.5 3.3zM53.9 213.3h.1"/>
<path d="M53.9 213.4h.1M53.9 213.3v.1M54 213.4h.6M54 213.3h.6M54.1 211.8h1.1M54.2 212h.1M54.1 213.1l.1 .2M54.2 212.1l-.1 .1M54.2 213.2v-1h1l-.1 1M54.2 213.2h.2M54.2 212.1h1M54.2 212h1"/>
<path d="M54.4 213.2v.1M54.5 213v.2M54.5 213.2v.1M54.5 213h.1M54.5 213.3h.1M54.5 212.6h.1M54.5 212.8h.1M54.5 213.3v-1h.3v1M54.5 212.7h.1M54.6 212.5h.2M54.6 212.5h.1M54.6 212.9h.2"/>
<path d="M54.6 212.9h.1M54.6 213.3h.1M54.6 213.4h.1M54.6 212.8h.2M54.6 212.8h.1M54.6 212.5v.3M54.6 212.8v.1M54.6 213.3v.1M54.8 212.5v.3M54.8 213.3h.1M54.8 213.4h.1M54.8 212.8h.1"/>
<path d="M54.8 212.8v.1M54.8 213.4h.6M54.8 213.3h.6M54.8 213.3v.1M54.8 212.6h.1M54.8 213v.2M54.8 213.2v.1M54.8 213h.1M54.8 212.9h.1M54.8 212.5h.1M54.8 212.7h.1M54.8 213.2h.1"/>
<path d="M55 213.2h.1M55 213.2v.1M55.1 212.1l.1 .1M55.2 212h.1M55.2 212.1v.1M55.2 211l.3 .1M55.2 211v.1M55.2 211.9v.1M55.2 212v.1M55.2 213.2v.1M55.2 213.1l-.1 .2M55.2 212h.2"/>
<path d="M55.2 213.2h.3M55.2 211.1h.3M55.2 211.9h.2M55.2 211.1v.8M55.2 212.1v1.1M55.2 213.3h.1M55.2 212.1h.2M55.4 213.3h.1M55.4 213.4h.1M55.4 213.3v.1M55.4 213.2h.1M55.4 211.1h.1"/>
<path d="M55.4 211.1v2.1M55.5 213.2l-.3 .1M55.5 211.1v2.1M239.6 216.7h15.8M240.3 213.3h5.6M240.5 211.7l.1 .1zM240.5 211.1l.1 .1zM240.5 212.3h.1M240.7 211l-.5 .1M240.7 211l.1 .1M240.8 211.8h.8M240.8 213.1v6.8"/>
<path d="M240.8 216.7l3.3-.5v1zM241.2 212.9h.1M241.2 212.3h.1M241.6 212l.1 .1M241.6 211.8l.1 1.4M241.6 212h.1M241.6 211.8v.2M241.7 213.2l-.1 .1M241.7 212.1h12.9M241.7 213.1h4.2M241.7 212.2h4.2M245.9 213.3h.1"/>
<path d="M245.9 212.2l.1 1.2M245.9 212.1v.1M245.9 212.2h1.2M246 213.4h1.1M246 213.3h1.1M246 213.3v.1M246.2 213h.5v.3h-.5zM246.3 213v.2M246.3 213.2h.1M246.3 213h.1M246.3 213h.4M246.3 213.3h.4"/>
<path d="M246.3 213.2v.1M246.3 213.3h.1M246.4 213.3h.2M246.4 213h.1M246.4 213h.2M246.4 213.3h.1M246.5 213h.1M246.6 213h.1M246.6 213.3h.1M246.7 213v.2M246.7 213h.1M246.7 213.2v.1"/>
<path d="M246.8 212.7h.1M247.1 213.3h.1M247.1 213.4h.1M247.1 212.1v.1M247.1 213.3h17.2M247.1 213.1h17.2M247.1 212.2v1.2M247.1 212.2h17.2M252.1 216.2l3.3 .5-3.3 .5zM254.6 212h.1zM254.6 212.1h.1M254.7 211.8l-.1 .3"/>
<path d="M254.7 212.1h1.9M254.7 212h1.9M254.7 211.8v.3M254.7 211.8h1.9M255.4 213.1v6.8M255.9 216.7h15.4M255.9 213.1v6.8M255.9 216.7l3.4-.5v1zM256.6 211.8l.1 .3M256.6 212h.1zM256.6 212.1h.1M256.6 211.8v.3"/>
<path d="M264.3 213.3h.1M264.3 213.4h.1M264.3 212.1v.1M264.3 213.4h1.1M264.3 212.2v1.2M264.3 213.3h1.1M264.3 212.2h1.1M264.5 212.7l.1 .1zM264.6 213h.5v.3h-.5zM264.7 213v.2M264.7 213.2v.1M264.7 213h.1"/>
<path d="M264.7 213h.3M264.7 213.3h.3M264.7 213.2h.3M264.7 213.3h.1M264.7 213.3h.2M264.7 213h.2M264.8 213h.1M264.9 213h.1M264.9 213.3h.1M265 213v.2M265 213h.1M265 213.2v.1"/>
<path d="M265.4 213.3h.1M265.4 213.3v.1M265.4 212.2v1.2M265.4 212.1v.1M265.4 213.1h4.3M265.4 212.2h4.3M267.2 216.2l3.3 .5-3.3 .5zM269.7 213.2l.1 .1M269.8 212h.1M269.8 212l-.1 .1M269.8 211.8l-.1 1.4M269.8 211.8h.7"/>
<path d="M269.8 211.8v.2M270 212.3h.1M270 212.9h.1M270.5 213.1v6.8M270.6 211l-.1 .1M270.6 211l.5 .1M271 213.3h.1M280.6 208.8h1l-.5 3.3zM281.1 207.6v4.5M284.3 212.1h-27.6M291 210h1l-.5 3.3zM294.7 213.3h-29.3"/>
<path d="M240.2 221.7h10.1M240.2 221.7l3.3-.5v1zM262 221.7h9.1M267.8 221.2l3.3 .5-3.3 .5z"/>
<circle cx="54.3" cy="51.2" r=".11"/>
<circle cx="54.3" cy="51.1" r=".06"/>
<circle cx="54.3" cy="64.7" r=".12"/>
<circle cx="54.3" cy="64.7" r=".06"/>
<circle cx="54.3" cy="66.2" r=".06"/>
<circle cx="54.3" cy="79.7" r=".06"/>
<circle cx="54.3" cy="79.7" r=".11"/>
<circle cx="391.6" cy="76.9" r=".08"/>
<circle cx="392.7" cy="75.7" r=".1"/>
<circle cx="392.7" cy="76.3" r=".09"/>
<circle cx="393" cy="75.6" r=".06"/>
<circle cx="375.6" cy="85.6" r=".06"/>
<circle cx="243.4" cy="145.4" r=".06"/>
<circle cx="243.4" cy="144.9" r=".07"/>
<circle cx="245.9" cy="145.4" r=".08"/>
<circle cx="245.9" cy="144.9" r=".07"/>
<circle cx="245.9" cy="144.9" r=".08"/>
<circle cx="265.4" cy="145.4" r=".08"/>
<circle cx="265.4" cy="145.4" r=".07"/>
<circle cx="265.4" cy="144.9" r=".08"/>
<circle cx="265.9" cy="144.8" r=".11"/>
<circle cx="265.9" cy="145.5" r=".11"/>
<circle cx="265.9" cy="144.8" r=".07"/>
<circle cx="265.9" cy="145.5" r=".07"/>
<circle cx="267.5" cy="145.5" r=".11"/>
<circle cx="267.5" cy="144.8" r=".11"/>
<circle cx="267.5" cy="144.8" r=".07"/>
<circle cx="267.5" cy="145.5" r=".07"/>
<circle cx="267.9" cy="145.4" r=".08"/>
<circle cx="267.9" cy="145.4" r=".07"/>
<circle cx="267.9" cy="144.9" r=".07"/>
<circle cx="240.5" cy="211.2" r=".12"/>
<circle cx="240.5" cy="211.8" r=".11"/>
<circle cx="240.6" cy="212.3" r=".11"/>
<circle cx="240.6" cy="212.9" r=".1"/>
<circle cx="240.6" cy="212.9" r=".06"/>
<circle cx="241.3" cy="212.3" r=".11"/>
<circle cx="241.3" cy="212.9" r=".11"/>
<circle cx="246.2" cy="212.7" r=".07"/>
<circle cx="265.1" cy="212.7" r=".07"/>
<circle cx="270" cy="212.3" r=".11"/>
<circle cx="270.1" cy="212.9" r=".11"/>
<circle cx="270.7" cy="212.9" r=".06"/>
<circle cx="270.8" cy="212.3" r=".07"/>
<circle cx="270.8" cy="212.3" r=".12"/>
<circle cx="270.8" cy="212.9" r=".12"/>
<circle cx="270.8" cy="211.8" r=".11"/>
<circle cx="270.8" cy="211.2" r=".09"/>
<circle cx="270.8" cy="211.2" r=".07"/>
<circle cx="270.8" cy="211.8" r=".07"/>
</g>
<g fill="none" stroke="#c0c0c0" stroke-width=".35">
<path d="M60 2.5v7.5M110 2.5v7.5M160 2.5v7.5M210 2.5v7.5M260 2.5v7.5M310 2.5v7.5M360 2.5v7.5M2.5 48.5h7.5M410 48.5h7.5M2.5 98.5h7.5M410 98.5h7.5M2.5 148.5h7.5"/>
<path d="M410 148.5h7.5M2.5 198.5h7.5M410 198.5h7.5M2.5 248.5h7.5M410 248.5h7.5M60 287v7.5M110 287v7.5M160 287v7.5M210 287v7.5M260 287v7.5M310 287v7.5M360 287v7.5"/>
</g>
<g fill="none" stroke="#c0c0c0" stroke-width=".5">
<path d="M249.1 257h160.9M249.1 250h79.7M261.3 257v20.4M286 257v20.4M306.2 250v27.4M328.8 242.3v44.7M410 242.3h-160.9v44.7M249.1 272.6h160.9M249.1 267.4h160.9M249.1 262.2h160.9M249.1 277.4h160.9M382.7 277.4v5.4"/>
<path d="M249.1 282.8h160.9M311 282.8v4.2M373 282.8v4.2"/>
</g>
<path d="M10 10h400v277h-400z" fill="none" stroke="#c0c0c0" stroke-width=".7"/>
<path d="M291.5 144.6l.5 3.3h-1zM291 210h1l-.5 3.3zM280.1 150.4l.6 3.3h-1.1zM279.6 167.5h1.1l-.6 3.3zM281.1 171.6l.5 3.3h-1zM280.6 180.7h1l-.5 3.3zM281.1 184.7l.5 3.3h-1zM280.6 193.8h1l-.5 3.3zM281.1 197.8l.5 3.4h-1zM280.6 208.8h1l-.5 3.3zM240.8 216.7l3.3-.5v1zM252.1 216.2l3.3 .5-3.3 .5zM255.9 216.7l3.4-.5v1zM267.2 216.2l3.3 .5-3.3 .5zM240.2 221.7l3.3-.5v1zM267.8 221.2l3.3 .5-3.3 .5zM170.6 140.3l3.3 .5-3.3 .4zM158.7 140.8l3.3-.5v.9zM53.9 146.6l3.3-.7 .1 1zM155.2 141.1l3.3 .3-3.2 .7zM40.3 149.8l.5 3.3h-1zM39.8 210.1h1l-.5 3.3zM55.2 161.9l3.2-1 .2 1zM66.3 150.3l.2 3.3-1-.1zM55.4 83.5l3.3-.5v1zM64.5 83l3.3 .5-3.3 .5zM68.5 85.7l3.4-.5v1.1zM77.6 85.2l3.3 .5-3.3 .6zM81.7 88.9l3.3-.5v1zM90.8 88.4l3.3 .5-3.3 .5zM94.8 90.9l3.3-.5v1zM103.9 90.4l3.3 .5-3.3 .5zM107.9 90.9l3.3-.5v1zM117 90.4l3.3 .5-3.3 .5zM121.1 88.9l3.3-.5v1zM130.1 88.4l3.4 .5-3.4 .5zM134.2 85.7l3.3-.5v1.1zM145.1 85.2l3.3 .5-3.3 .6zM149.2 83.5l3.3-.5v1zM168.8 83l3.3 .5-3.3 .5zM182.9 50.5l.5 3.4h-1zM182.4 61.8h1l-.5 3.4zM182.9 65.7l.5 3.3h-1zM182.4 77h1l-.5 3.3zM200.1 77.6h.9l-.4 3.3zM200.6 50l.4 3.3h-.9zM54.1 96.9l3.3-.5v1zM169.3 96.4l3.3 .5-3.3 .5z" fill="#000"/>
<g font-size="8.1">
<text x="27.8" y="8">8</text>
<text x="82.8" y="8">7</text>
<text x="132.8" y="8">6</text>
<text x="182.8" y="8">5</text>
<text x="232.8" y="8">4</text>
<text x="282.8" y="8">3</text>
<text x="332.8" y="8">2</text>
<text x="387.8" y="8">1</text>
<text x="3" y="27.2">F</text>
<text x="413" y="27.2">F</text>
<text x="2.8" y="76.5">E</text>
<text x="412.8" y="76.5">E</text>
<text x="2" y="126.5">D</text>
<text x="412" y="126.5">D</text>
<text x="1.7" y="176.5">C</text>
<text x="411.7" y="176.5">C</text>
<text x="2.7" y="226.5">B</text>
<text x="412.7" y="226.5">B</text>
<text x="2" y="275.7">A</text>
<text x="412" y="275.7">A</text>
<text x="27.8" y="295">8</text>
<text x="82.8" y="295">7</text>
<text x="132.8" y="295">6</text>
<text x="182.8" y="295">5</text>
<text x="232.8" y="295">4</text>
<text x="282.8" y="295">3</text>
<text x="332.8" y="295">2</text>
<text x="387.8" y="295">1</text>
</g>
<g font-size="4.2">
<text x="178.2" y="61">1022</text>
<text x="195.9" y="67.3">2163</text>
<text x="178.2" y="74.6">1022</text>
<text x="46.7" y="85.1">866</text>
<text x="57.5" y="87.3">866</text>
<text x="151.7" y="87.3">995</text>
<text x="175.3" y="85.1">1604</text>
<text x="73" y="90.5">866</text>
<text x="86.4" y="92.5">866</text>
<text x="123.6" y="92.5">866</text>
<text x="136" y="90.5">866</text>
<text x="109.1" y="98.5">8298</text>
<text x="161.5" y="142.3">1065</text>
<text x="83.4" y="146.5">7330</text>
<text x="61" y="158.9">93°</text>
<text x="275.5" y="162.1">1428</text>
<text x="277.6" y="179.1">870 4808</text>
<text x="35.6" y="185">4454</text>
<text x="277.6" y="192.3">870</text>
<text x="276.4" y="206.7">1000</text>
<text x="229.1" y="218.3">1022</text>
<text x="272.5" y="218.3">1022</text>
<text x="251.5" y="223.2">2163</text>
</g>
<text font-size="3.9" x="316.7" y="286.4">A3</text>
<g font-size="3.5">
<text x="252.2" y="247.7">TITLE - PROFILE FOR PANEL NO-1</text>
<text x="251.2" y="254.8">DWG NO - NTPL221-PROF01</text>
<text x="307.6" y="254.8">QTY - 1</text>
</g>
<g font-size="2.8">
<text x="367.5" y="247.7">NIHVA TECHNOLOGIES</text>
<text x="367.5" y="250.5">PVT.LTD.PUNE</text>
<text x="269.8" y="260.4">NAME</text>
<text x="287.8" y="260.4">SIGNATURE</text>
<text x="313.9" y="260.5">DATE</text>
<text x="330.9" y="260.5">PROJECT NO - NTPL221</text>
<text x="250.3" y="265.7">DRAWN</text>
<text x="270.9" y="266.1">D.V.</text>
<text x="310.9" y="265.5">20.03.2024</text>
<text x="330.9" y="265.5">PRODUCT - BALCONY ENCLOSURE</text>
<text x="250.2" y="271.1">CHK'D</text>
<text x="250.2" y="275.8">APPV'D</text>
<text x="270.9" y="271.1">P.M.</text>
<text x="271.3" y="275.8">V.T.</text>
<text x="310.8" y="270.6">20.03.2024</text>
<text x="310.8" y="275.8">20.03.2024</text>
<text x="330.7" y="270.6">SITE LOCATION -</text>
<text x="250.7" y="281.1">if any queries contact -</text>
<text x="284.3" y="281.1">supportautomation@nihva.com</text>
<text x="330.7" y="281.1">REVISION -</text>
<text x="250.7" y="285.6">ALL DIMENSION ARE IN mm</text>
<text x="330.7" y="285.6">SCALE -</text>
</g>
<text font-size="2.1" x="368.1" y="255.1">Website - www.nihva.com</text>
<text font-size="2" x="375.7" y="285.6">SHEET 25 OF 43</text>
</svg>
